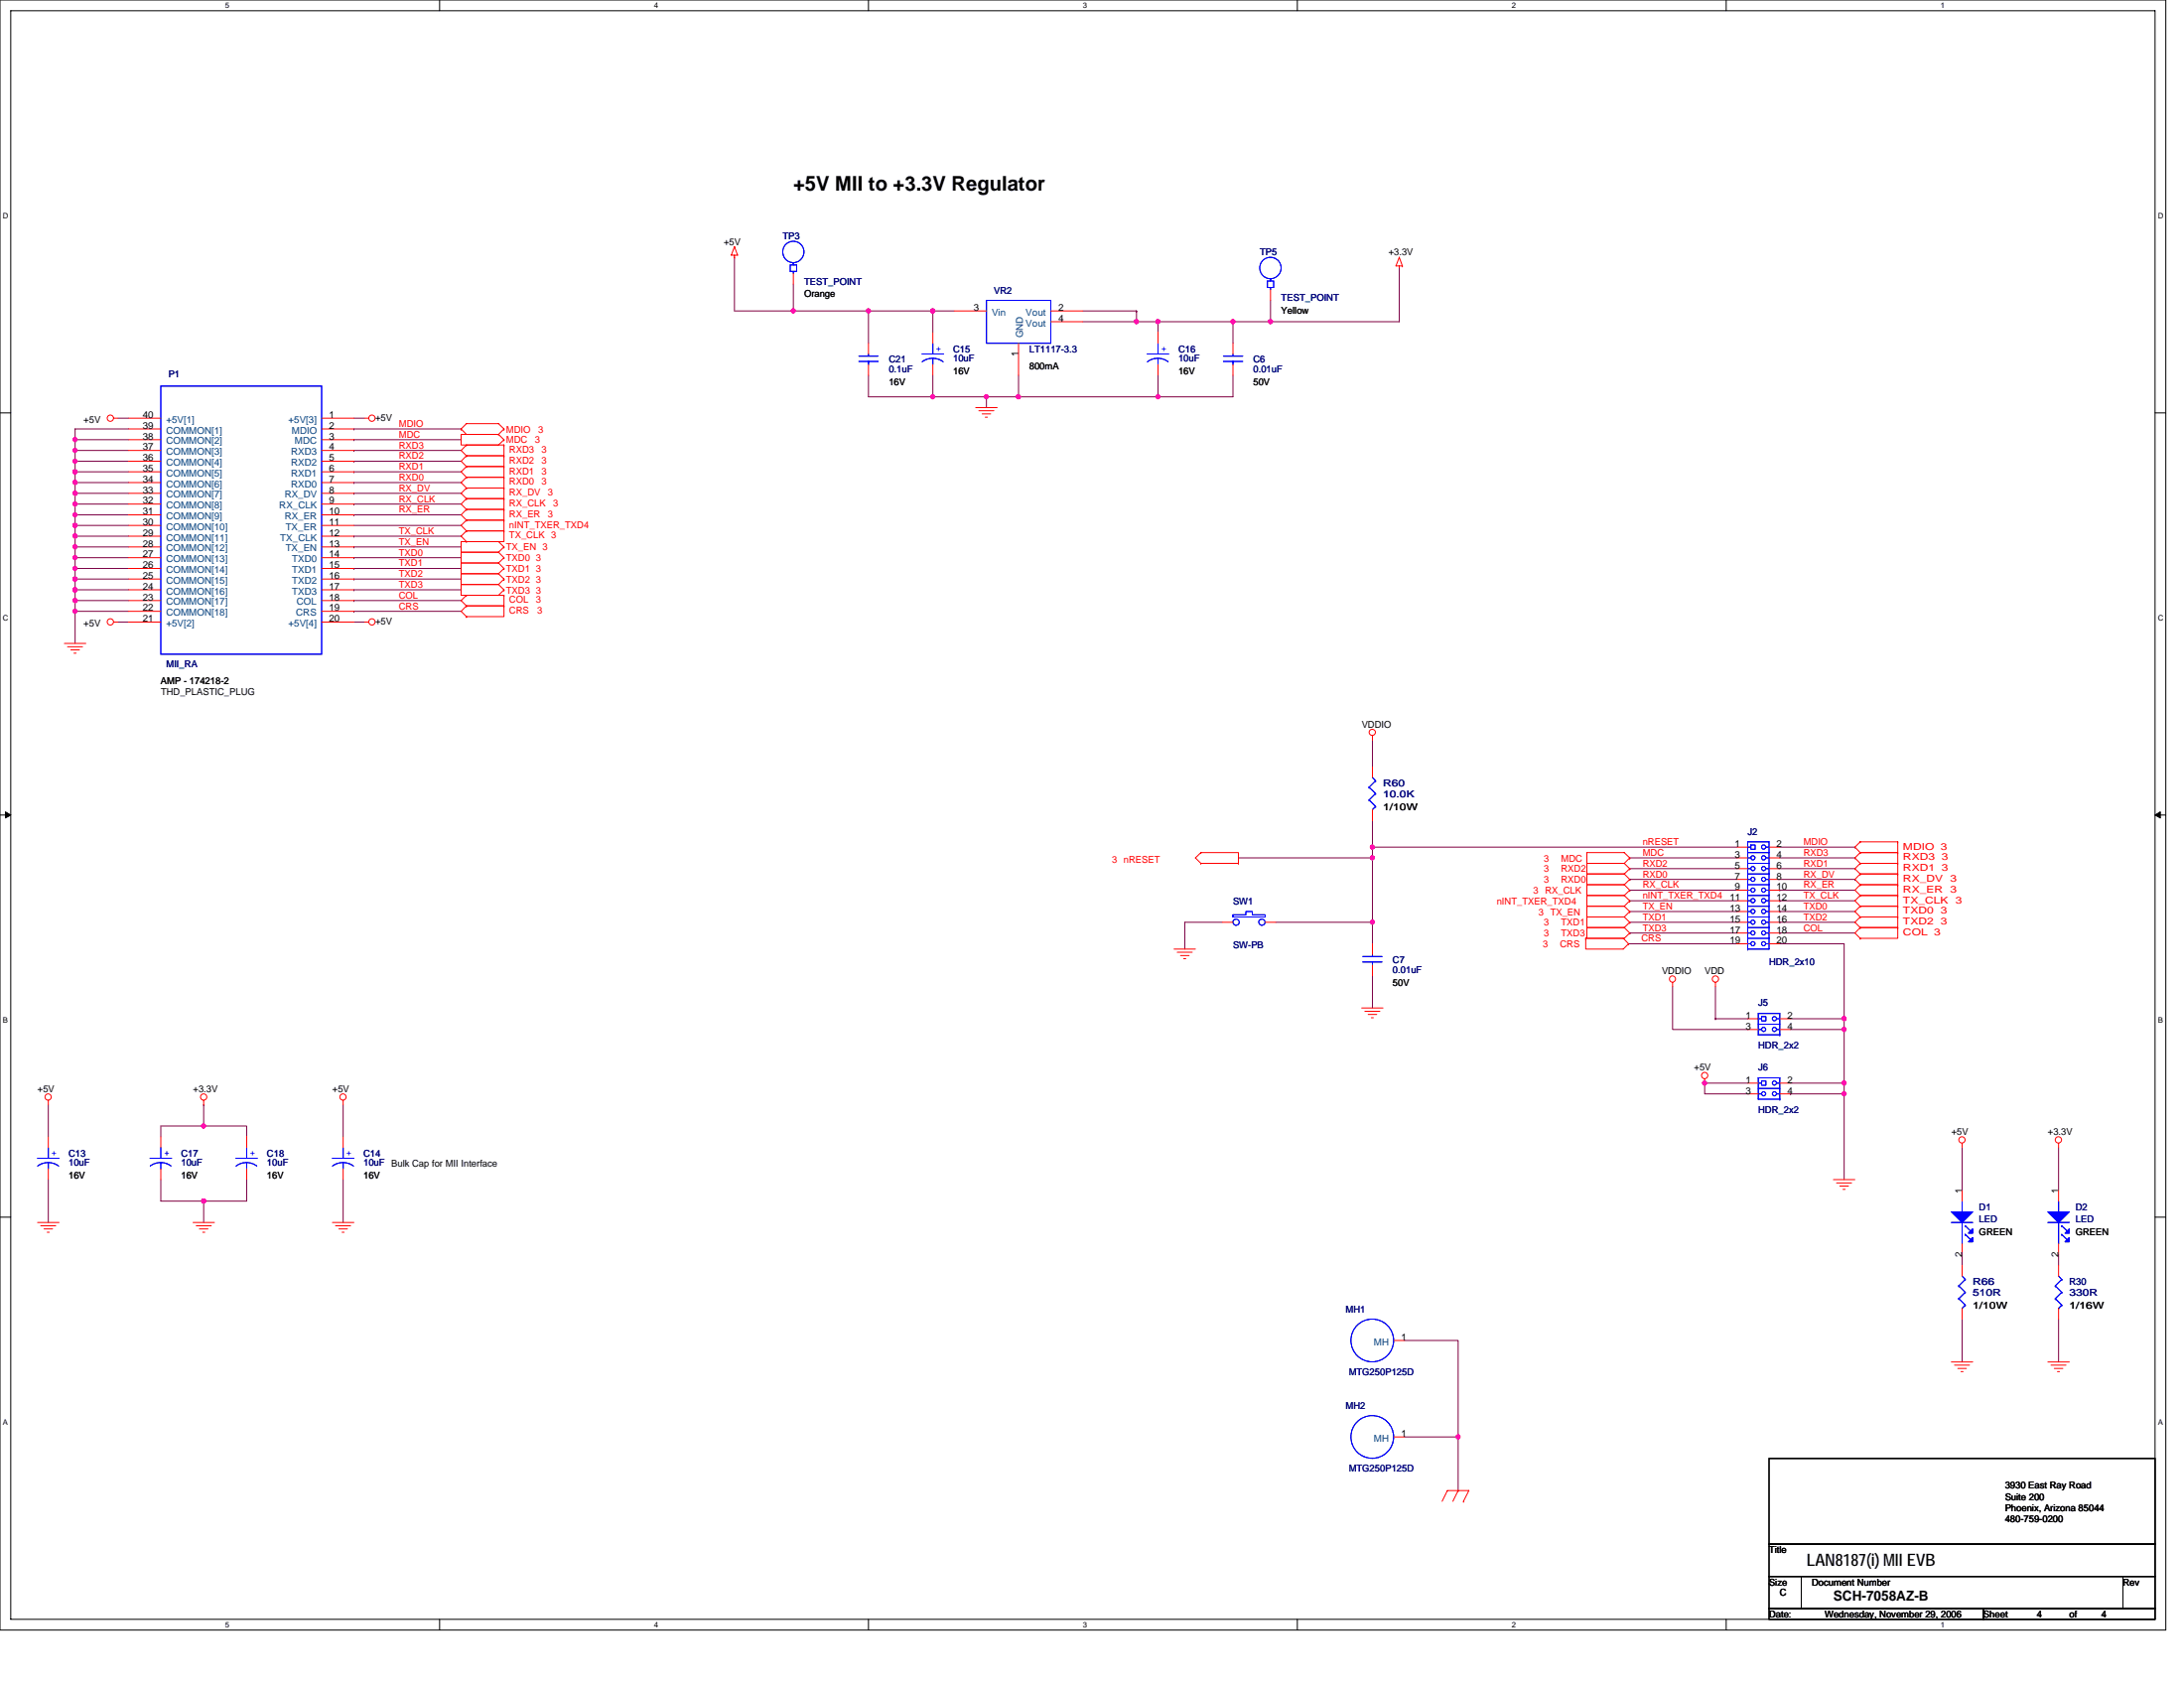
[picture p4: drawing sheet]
<svg xmlns="http://www.w3.org/2000/svg" width="279mm" height="216mm" viewBox="0 0 279 216" stroke-linecap="round" stroke-linejoin="round" font-family="sans-serif">
<path d="M0 0h277.1v208.5h-277.1zM1.4 1.4h274.3v205.7h-274.3z" fill="none" stroke="#000" stroke-width=".13"/>
<g fill="#fff">
<path d="M28.8 .1h.6v1.1h-.6z"/>
<path d="M28.8 207.3h.6v1.1h-.6z"/>
</g>
<path d="M56.2 0v1.4M56.2 207.1v1.4" fill="none" stroke="#000" stroke-width=".13"/>
<g fill="#fff">
<path d="M83.7 .1h.5v1.1h-.5z"/>
<path d="M83.7 207.3h.5v1.1h-.5z"/>
</g>
<path d="M111.1 0v1.4M111.1 207.1v1.4" fill="none" stroke="#000" stroke-width=".13"/>
<g fill="#fff">
<path d="M138.5 .1h.6v1.1h-.6z"/>
<path d="M138.5 207.3h.6v1.1h-.6z"/>
</g>
<path d="M166 0v1.4M166 207.1v1.4" fill="none" stroke="#000" stroke-width=".13"/>
<g fill="#fff">
<path d="M193.4 .1h.6v1.1h-.6z"/>
<path d="M193.4 207.3h.6v1.1h-.6z"/>
</g>
<path d="M220.8 0v1.4M220.8 207.1v1.4" fill="none" stroke="#000" stroke-width=".13"/>
<g fill="#fff">
<path d="M248.3 .1h.5v1.1h-.5z"/>
<path d="M248.3 207.3h.5v1.1h-.5z"/>
<path d="M.4 27.1h.7v1.1h-.7z"/>
<path d="M276.1 27.1h.7v1.1h-.7z"/>
<path d="M.4 78.5h.7v1.1h-.7z"/>
<path d="M276.1 78.5h.7v1.1h-.7z"/>
</g>
<path d="M0 52.8h1.4M275.7 52.8h1.4" fill="none" stroke="#000" stroke-width=".13"/>
<g fill="#fff">
<path d="M.4 130h.6v1.1h-.6z"/>
<path d="M276.1 130h.6v1.1h-.6z"/>
</g>
<path d="M0 104.2h1.4M275.7 104.2h1.4" fill="none" stroke="#000" stroke-width=".13"/>
<path d="M.7 103.8l.7 .4-.7 .4zM275.7 104.2l.7-.4v.8z" fill="#000" stroke="#000" stroke-width=".13"/>
<g fill="#fff">
<path d="M.4 181.4h.6v1.1h-.6z"/>
<path d="M276.1 181.4h.6v1.1h-.6z"/>
</g>
<path d="M0 155.7h1.4M275.7 155.7h1.4M226.3 186.5h49.4v11h-49.4zM226.3 197.5h49.4v4.1h-49.4zM226.3 201.6h4.1v4.1h-4.1zM226.3 205.7h27.4v1.4h-27.4zM230.4 201.6h41.2v4.1h-41.2zM253.7 205.7h22v1.4h-22zM271.6 201.6h4.1v4.1h-4.1z" fill="none" stroke="#000" stroke-width=".13"/>
<g fill="none" stroke="#800040" stroke-width=".13">
<path d="M94 32.9v6.9h7.5M101.5 39.8h.1M101.5 36.3v3.5M101.5 39.8h17.8M111.1 39.8v4.1M111.1 39.8h.1M119.3 39.8h2.8M119.3 39.8h.1M119.3 39.8v2.7M138.5 39.8h6.9M145.4 39.8h.1M145.4 39.8v1.3"/>
<path d="M162.5 38.4v2.7M179 34.3v6.8h-16.5M9.6 56.2h.1M9.6 56.2h6.9M9.6 57.6h6.9M9.6 59h.1M9.6 57.6v2.7M9.6 57.6h.1M9.6 56.2v1.4M9.6 59h6.9M15.1 53.5h1.4M16.5 54.9h-6.9v1.3"/>
<path d="M45.3 53.5h1.3M45.3 56.2h.1M45.3 54.9h.1M45.3 57.6h.1M45.3 59h.1M45.3 59h13.7M45.3 56.2h13.7M45.3 54.9h13.7M45.3 57.6h13.7M111.1 48v2.8h8.2M119.3 50.8h.1M119.3 48v2.8"/>
<path d="M119.3 50.8h11M126.2 50.8h.1M126.2 50.8v1.3M130.3 48v2.8M130.3 50.8h.1M138.5 41.1h6.9M145.4 41.1h2.7v1.4M148.1 41.1h.1M148.1 50.8h.1M148.1 48v2.8h-17.8M148.1 41.1h9.6M157.7 48v2.8h-9.6"/>
<path d="M157.7 41.1v2.8M157.7 41.1h4.8M162.5 41.1h.1M9.6 60.3h.1M9.6 61.7h6.9M9.6 61.7h.1M9.6 63.1h6.9M9.6 63.1h.1M9.6 64.5h6.9M9.6 64.5h.1M9.6 67.2v1.4M9.6 65.8h6.9"/>
<path d="M9.6 67.2h.1M9.6 68.6h6.9M9.6 68.6h.1M9.6 70h6.9M9.6 70v1.3M9.6 71.3h6.9M9.6 71.3h.1M9.6 72.7h6.9M9.6 74.1h.1M9.6 75.4h6.9M9.6 75.4h.1M9.6 76.8h6.9"/>
<path d="M9.6 78.2h.1M9.6 78.2h6.9M9.6 72.7v1.4M9.6 76.8h.1M9.6 65.8h.1M9.6 60.3v6.9M9.6 68.6v1.4M9.6 71.3v1.4M9.6 74.1v8.2M9.6 60.3h6.9M9.6 67.2h6.9M9.6 74.1h6.9"/>
<path d="M15.1 79.6h1.4M45.3 79.6h1.3M45.3 70h.1M45.3 71.3h.1M45.3 72.7h.1M45.3 74.1h.1M45.3 75.4h.1M45.3 60.3h.1M45.3 61.7h.1M45.3 63.1h.1M45.3 64.5h.1M45.3 65.8h.1"/>
<path d="M45.3 68.6h.1M45.3 76.8h.1M45.3 78.2h.1M45.3 67.2h13.7M45.3 60.3h13.7M45.3 74.1h13.7M45.3 70h13.7M45.3 71.3h13.7M45.3 72.7h13.7M45.3 75.4h13.7M45.3 61.7h13.7M45.3 63.1h13.7"/>
<path d="M45.3 64.5h13.7M45.3 65.8h13.7M45.3 68.6h13.7M45.3 76.8h13.7M45.3 78.2h13.7M175.6 94.6v3.5M156.4 118h-4.8v3.4M158.4 109.7h17.2M163.2 118h12.4M175.6 109.7h.1M175.6 118v2.7M175.6 108.4h.1"/>
<path d="M175.6 104.9v3.5M175.6 108.4v9.6M175.6 108.4h46.6M208.5 109.7h.1M208.5 111.1h.1M208.5 112.5h.1M208.5 113.9h.1M208.5 116.6h.1M208.5 118h.1M208.5 119.3h.1M208.5 115.2h.1M208.5 109.7h13.7"/>
<path d="M208.5 111.1h13.7M208.5 112.5h13.7M208.5 113.9h13.7M208.5 115.2h13.7M208.5 116.6h13.7M208.5 118h13.7M208.5 119.3h13.7M227.7 113.9h.1M227.7 115.2h.1M227.7 116.6h.1M227.7 118h.1M227.7 119.3h.1"/>
<path d="M227.7 108.4h9.6M227.7 109.7h9.6M227.7 111.1h9.6M227.7 112.5h9.6M227.7 113.9h9.6M227.7 115.2h9.6M227.7 116.6h9.6M227.7 118h9.6M227.7 119.3h9.6M237.3 108.4h.1M237.3 109.7h.1M237.3 111.1h.1"/>
<path d="M237.3 112.5h.1M175.6 124.8v4.1M208.3 120.7h.1M208.3 120.7h13.9M214 126.2v5.5h9.6M218.1 138.5h5.5M218.1 138.5h.1M218.1 138.5v1.4h5.5M219.5 126.2v4.1M219.5 130.3h.1M219.5 130.3h4.1M227.7 120.7h8.2v9.6"/>
<path d="M229.1 130.3h6.8M229.1 131.7h6.8M229.1 138.5h6.8M229.1 139.9h.1M229.1 139.9h6.8M235.9 139.9v11M235.9 138.5h.1M235.9 131.7h.1M235.9 130.3h.1M235.9 130.3v9.6M6.2 141.3v4.1M6.2 150.9v5.5"/>
<path d="M20.6 150.9v2.7h5.5M26.1 153.6h.1M26.1 144h5.5v1.4M26.1 141.3h.1M26.1 144h-5.5v1.4M26.1 153.6v2.8M26.1 141.3v2.7M31.6 150.9v2.7h-5.5M43.9 141.3v4.1M43.9 150.9v5.5M251 146.8v5.5M263.4 146.8v5.5"/>
<path d="M179.7 171.4h6.8v12.4M251 168.7v5.5M251 160.5v1.4M263.4 160.5v1.4M263.4 168.7v5.5M179.7 183.8h6.8v6.8M186.5 183.8h.1"/>
</g>
<g fill="#f0f" stroke="#f0f" stroke-width=".13">
<circle cx="162.5" cy="41.1" r=".27"/>
<circle cx="126.2" cy="50.7" r=".27"/>
<circle cx="119.3" cy="50.7" r=".27"/>
<circle cx="101.5" cy="39.8" r=".27"/>
<circle cx="119.3" cy="39.8" r=".27"/>
<circle cx="157.7" cy="41.1" r=".27"/>
<circle cx="148.1" cy="41.1" r=".27"/>
<circle cx="145.4" cy="41.1" r=".27"/>
<circle cx="26" cy="153.6" r=".27"/>
<circle cx="26" cy="144" r=".27"/>
<circle cx="148.1" cy="50.7" r=".27"/>
<circle cx="9.6" cy="56.2" r=".27"/>
<circle cx="9.6" cy="59" r=".27"/>
<circle cx="9.6" cy="61.7" r=".27"/>
<circle cx="9.6" cy="60.3" r=".27"/>
<circle cx="9.6" cy="63.1" r=".27"/>
<circle cx="9.6" cy="64.5" r=".27"/>
<circle cx="9.6" cy="67.2" r=".27"/>
<circle cx="9.6" cy="69.9" r=".27"/>
<circle cx="9.6" cy="68.6" r=".27"/>
<circle cx="9.6" cy="72.7" r=".27"/>
<circle cx="9.6" cy="71.3" r=".27"/>
<circle cx="9.6" cy="75.4" r=".27"/>
<circle cx="9.6" cy="74" r=".27"/>
<circle cx="9.6" cy="76.8" r=".27"/>
<circle cx="9.6" cy="78.2" r=".27"/>
<circle cx="9.6" cy="65.8" r=".27"/>
<circle cx="9.6" cy="57.6" r=".27"/>
<circle cx="175.6" cy="117.9" r=".27"/>
<circle cx="175.6" cy="109.7" r=".27"/>
<circle cx="175.6" cy="108.3" r=".27"/>
<circle cx="186.5" cy="183.8" r=".27"/>
<circle cx="130.3" cy="50.7" r=".27"/>
<circle cx="111.1" cy="39.8" r=".27"/>
<circle cx="235.9" cy="138.5" r=".27"/>
<circle cx="218.1" cy="138.5" r=".27"/>
<circle cx="235.9" cy="131.7" r=".27"/>
<circle cx="235.9" cy="139.9" r=".27"/>
<circle cx="235.9" cy="130.3" r=".27"/>
</g>
<g fill="none" stroke="#f00" stroke-width=".13">
<path d="M94 31.6l.4 1h-.8zM94 31.6h.1M94 32.9h.1M94 32.6v.3M101.5 35v1.3M122.1 39.8h4.1M134.4 39.8h4.1M162.5 37v1.4M179 32.9l-.4 1.1h.8M179 34v.3M179 32.9h.1M179 32.9l.4 1.1"/>
<path d="M179.4 34h.1M14.5 53.5h.6M16.5 53.5h4.1M16.5 54.9h4.1M16.5 56.2h4.1M16.5 57.6h4.1M16.5 59h4.1M41.1 53.5h4.2M41.1 54.9h4.2M41.1 56.2h4.2M41.1 57.6h4.2M41.1 59h4.2"/>
<path d="M46.6 53.5h.6M59 54.9h.1M59 54.9l.7-.7h4.1l.7 .7M59 55.6h4.8M59 55.6v1.3h4.8l.7-.7M59 55.6h.1M59 54.9l.7 .7h4.1M59.7 59.7h.1M59.7 59.7h4.8M59.7 58.3h.1M59.7 58.3h4.8M59.7 56.9h.1"/>
<path d="M59.7 56.9h4.8M59.7 59.7l-.7 .6 .7 .7M59.7 58.3l-.7 .7 .7 .7M59.7 56.9l-.7 .7 .7 .7M63.8 55.6h.1M63.8 55.6l.7 .6M64.5 54.9h.1M64.5 56.2h.1M64.5 59.7v1.3h-4.8M64.5 59.7h.1M64.5 58.3v1.4h-4.8M64.5 58.3h.1"/>
<path d="M64.5 56.9v1.4h-4.8M64.5 56.9h.1M64.5 54.9l-.7 .7M111.1 43.9v1.4M111.1 46.6v1.4M119.3 42.5v1.4M119.3 46.6v1.4M124.8 52.1h2.8M125.2 52.5h1.9M125.6 52.9h1.1M126 53.4h.3M130.3 43.9v4.1"/>
<path d="M134.4 41.1h4.1M148.1 42.5v1.4M148.1 46.6v1.4M157.7 43.9v1.4M157.7 46.6v1.4M14.5 79.6h.6M16.5 60.3h4.1M16.5 61.7h4.1M16.5 63.1h4.1M16.5 64.5h4.1M16.5 65.8h4.1M16.5 67.2h4.1"/>
<path d="M16.5 68.6h4.1M16.5 70h4.1M16.5 71.3h4.1M16.5 72.7h4.1M16.5 74.1h4.1M16.5 75.4h4.1M16.5 76.8h4.1M16.5 78.2h4.1M16.5 79.6h4.1M41.1 60.3h4.2M41.1 61.7h4.2M41.1 63.1h4.2"/>
<path d="M41.1 64.5h4.2M41.1 65.8h4.2M41.1 67.2h4.2M41.1 68.6h4.2M41.1 70h4.2M41.1 71.3h4.2M41.1 72.7h4.2M41.1 74.1h4.2M41.1 75.4h4.2M41.1 76.8h4.2M41.1 78.2h4.2M41.1 79.6h4.2"/>
<path d="M46.6 79.6h.6M59 69.3h4.8l.7 .7M59 69.3v1.3h4.8M59 69.3h.1M59 70.6h4.8M59 70.6v1.4h4.8M59 70.6h.1M59 72h4.8M59 72v1.4h4.8M59 72h.1M59 73.4h4.8M59 73.4v1.4h4.8"/>
<path d="M59 73.4h.1M59 74.8h4.8M59 74.8v1.3h4.8l.7-.7M59 74.8h.1M59.7 77.5h.1M59.7 78.9h.1M59.7 77.5h4.8M59.7 76.1h.1M59.7 76.1h4.8M59.7 67.9h.1M59.7 69.3h.1M59.7 67.9h4.8"/>
<path d="M59.7 66.5h.1M59.7 66.5h4.8M59.7 65.2h.1M59.7 65.2h4.8M59.7 63.8h.1M59.7 63.8h4.8M59.7 62.4h.1M59.7 62.4h4.8M59.7 61h.1M59.7 61h4.8M59.7 65.2l-.7 .6 .7 .7M59.7 77.5l-.7 .7 .7 .7"/>
<path d="M59.7 76.1l-.7 .7 .7 .7M59.7 67.9l-.7 .7 .7 .7M59.7 66.5l-.7 .7 .7 .7M59.7 63.8l-.7 .7 .7 .7M59.7 62.4l-.7 .7 .7 .7M59.7 61l-.7 .7 .7 .7M63.8 70.6l.7 .7M63.8 72l.7 .7M63.8 73.4l.7 .7M63.8 74.8l.7 .6M64.5 70h.1M64.5 71.3h.1"/>
<path d="M64.5 72.7h.1M64.5 74.1h.1M64.5 75.4h.1M64.5 77.5v1.4h-4.8M64.5 77.5h.1M64.5 76.1v1.4h-4.8M64.5 76.1h.1M64.5 67.9v1.4h-4.8M64.5 67.9h.1M64.5 66.5v1.4h-4.8M64.5 66.5h.1M64.5 65.2v1.3h-4.8"/>
<path d="M64.5 65.2h.1M64.5 63.8v1.4h-4.8M64.5 63.8h.1M64.5 62.4v1.4h-4.8M64.5 62.4h.1M64.5 61v1.4h-4.8M64.5 61h.1M64.5 70l-.7 .6M64.5 71.3l-.7 .7M64.5 72.7l-.7 .7M64.5 74.1l-.7 .7M8.2 82.3h2.8"/>
<path d="M8.6 82.7h2M9.1 83.1h1.1M9.5 83.5h.2M175.6 94.1v.5M175.6 98.1v1.3M153.6 110.4h.1M153.6 109.1h.1M153.6 110.4h4.8M153.6 109.1h4.8v1.3M153.6 109.1l-.7 .6 .7 .7M156.4 118h1.3M158.4 110.4h.1"/>
<path d="M161.9 118h1.3M175.6 103.6v1.3M203 109.1h4.8l.7 .6M203 109.1v1.3h4.8M203 109.1h.1M203 110.4h4.8M203 110.4v1.4h4.8M203 110.4h.1M203 111.8h4.8M203 111.8v1.4h4.8M203 111.8h.1M203 113.2h4.8"/>
<path d="M203 113.2v1.3h4.8M203 113.2h.1M203 114.5h4.8M203 114.5v1.4h4.8M203 114.5h.1M203 115.9h4.8M203 115.9v1.4h4.8M203 115.9h.1M203 117.3h4.8M203 117.3v1.3h4.8M203 117.3h.1M203 118.6h4.8"/>
<path d="M203 118.6v1.4h4.8l.7-.7M203 118.6h.1M207.8 110.4l.7 .7M207.8 111.8l.7 .7M207.8 113.2l.7 .7M207.8 114.5l.7 .7M207.8 115.9l.7 .7M207.8 117.3l.7 .7M207.8 118.6l.7 .7M208.5 109.7h.1M208.5 111.1h.1M208.5 112.5h.1"/>
<path d="M208.5 113.9h.1M208.5 115.2h.1M208.5 116.6h.1M208.5 118h.1M208.5 119.3h.1M208.5 109.7l-.7 .7M208.5 111.1l-.7 .7M208.5 112.5l-.7 .7M208.5 113.9l-.7 .6M208.5 115.2l-.7 .7M208.5 116.6l-.7 .7M208.5 118l-.7 .6"/>
<path d="M222.2 108.4h1.4M222.2 109.7h1.4M222.2 111.1h1.4M222.2 112.5h1.4M222.2 113.9h1.4M222.2 115.2h1.4M222.2 116.6h1.4M222.2 118h1.4M222.2 119.3h1.4M226.3 108.4h1.4M226.3 109.7h1.4M226.3 111.1h1.4"/>
<path d="M226.3 112.5h1.4M226.3 113.9h1.4M226.3 115.2h1.4M226.3 116.6h1.4M226.3 118h1.4M226.3 119.3h1.4M238 107.7h.1M238 109.1h.1M238 107.7h4.8M238 110.4h.1M238 109.1h4.8M238 111.8h.1"/>
<path d="M238 110.4h4.8M238 113.2h.1M238 111.8h4.8M238 114.5h.1M238 113.2h4.8M238 115.9h.1M238 114.5h4.8M238 117.3h.1M238 115.9h4.8M238 118.6h.1M238 117.3h4.8M238 118.6h4.8"/>
<path d="M238 107.7l-.7 .7 .7 .7M238 109.1l-.7 .6 .7 .7M238 110.4l-.7 .7 .7 .7M238 111.8l-.7 .7 .7 .7M238 113.2l-.7 .7 .7 .6M238 114.5l-.7 .7 .7 .7M238 115.9l-.7 .7 .7 .7M238 117.3l-.7 .7 .7 .6M238 118.6l-.7 .7 .7 .7M242.8 107.7v1.4h-4.8M242.8 107.7h.1M242.8 109.1v1.3h-4.8"/>
<path d="M242.8 109.1h.1M242.8 110.4v1.4h-4.8M242.8 110.4h.1M242.8 111.8v1.4h-4.8M242.8 111.8h.1M242.8 113.2v1.3h-4.8M242.8 113.2h.1M242.8 114.5v1.4h-4.8M242.8 114.5h.1M242.8 115.9v1.4h-4.8M242.8 115.9h.1M242.8 117.3v1.3h-4.8"/>
<path d="M242.8 117.3h.1M242.8 118.6v1.4h-4.8M242.8 118.6h.1M150.2 121.4h2.7M150.6 121.8h1.9M151 122.2h1.1M151.4 122.6h.3M174.2 128.9h2.7M174.6 129.3h1.9M175 129.8h1.1M175.4 130.2h.3M175.6 120.7v1.4"/>
<path d="M175.6 123.4v1.4M202.9 120h4.8l.6 .7M202.9 120v1.4h4.8l.6-.7M202.9 120h.1M208.3 120.7h.1M214 125.6v.6M218.1 138v.5M219.5 125.6v.6M222.2 120.7h1.4M223.6 130.3h1.3M223.6 131.7h1.3M223.6 138.5h1.3"/>
<path d="M223.6 139.9h1.3M226.3 120.7h1.4M227.7 130.3h1.4M227.7 131.7h1.4M227.7 138.5h1.4M227.7 139.9h1.4M238 120h.1M4.8 156.4h2.8M5.2 156.8h1.9M5.6 157.2h1.1M6 157.6h.3M6.2 140.7v.6"/>
<path d="M6.2 145.4v1.4M6.2 149.5v1.4M20.6 145.4v1.4M20.6 149.5v1.4M24.7 156.4h2.7M25.1 156.8h1.9M25.5 157.2h1.1M25.9 157.6h.3M26.1 140.7v.6M31.6 145.4v1.4M31.6 149.5v1.4M42.5 156.4h2.8"/>
<path d="M42.9 156.8h2M43.3 157.2h1.1M43.8 157.6h.2M43.9 140.7v.6M43.9 145.4v1.4M43.9 149.5v1.4M234.5 150.9h2.8M234.9 151.3h2M235.4 151.7h1.1M235.8 152.1h.3M251 146.2v.6M251 152.3v1.3"/>
<path d="M251 159.1v1.4M263.4 146.2v.6M263.4 152.3v1.3M263.4 159.1v1.4M178.3 171.4h1.4M249.6 174.2h2.8M250 174.6h2M250.5 175h1.1M250.9 175.4h.2M251 161.9v1.3M251 167.3v1.4M262 174.2h2.7"/>
<path d="M262.4 174.6h1.9M262.8 175h1.1M263.2 175.4h.3M263.4 161.9v1.3M263.4 167.3v1.4M178.3 183.8h1.4M184.5 192l.7-1.4h2.7l-.7 1.4M186.5 190.6h.1M186.5 190.6l-.6 1.4M187.2 192h.1"/>
<circle cx="14.1" cy="53.5" r=".4"/>
<circle cx="47.6" cy="53.5" r=".4"/>
<circle cx="14.1" cy="79.5" r=".4"/>
<circle cx="47.6" cy="79.5" r=".4"/>
<circle cx="175.6" cy="93.7" r=".4"/>
<circle cx="214" cy="125.2" r=".4"/>
<circle cx="218.1" cy="137.6" r=".4"/>
<circle cx="219.5" cy="125.2" r=".4"/>
<circle cx="6.2" cy="140.3" r=".4"/>
<circle cx="26.1" cy="140.3" r=".4"/>
<circle cx="43.9" cy="140.3" r=".4"/>
<circle cx="251" cy="145.8" r=".4"/>
<circle cx="263.3" cy="145.8" r=".4"/>
</g>
<g fill="none" stroke="#00f" stroke-width=".13">
<path d="M101.1 33.9h.8v.8h-.8zM101.5 34.7v.3M101.5 33.6h.1M101.5 33.6v.3M126.2 38.4h8.2v5.5h-8.2zM162.1 35.9h.8v.9h-.8zM162.5 36.8v.2M162.5 35.7h.1M162.5 35.7v.2M20.6 49.4h20.5v34.3h-20.5zM109.9 46.2h2.4M109.9 45.6h2.4"/>
<path d="M111.1 45.3v.3M111.1 46.2h.1M111.1 46.2v.4M118 45.3h2.7M118 46.3a2.15 2.15 0 0 1 1.3-.5 2.15 2.15 0 0 1 1.3 .5M119.3 45.8v.8M119.3 43.9v1.4M146.8 45.3h2.7M146.8 46.3a2.15 2.15 0 0 1 1.3-.5 2.14 2.14 0 0 1 1.3 .5M148.1 45.8v.8M148.1 43.9v1.4M156.5 46.2h2.5"/>
<path d="M156.5 45.6h2.5M157.7 45.3v.3M157.7 46.2h.1M157.7 46.2v.4M175.6 99.4l.4 .5M176 99.9h.1M176 99.9l-.8 .8M157.7 117h1.7v-.4h.8v.4h1.7v.3h-4.2zM157.7 117h.1M175.2 100.7h.1M175.2 102.3h.1M175.2 100.7l.8 .8"/>
<path d="M175.2 102.3l.8 .8M175.6 103.6h.1M176 101.5h.1M176 103.1h.1M176 101.5l-.8 .8M176 103.1l-.4 .5M223.6 110.4h2.7M223.6 107.7h2.7v13.7h-2.7zM223.6 109.1h2.7M223.6 108.4h.4M223.6 109.7h.4M223.6 111.1h.4"/>
<path d="M223.6 111.8h2.7M223.6 112.5h.4M223.6 113.2h2.7M223.6 115.9h2.7M223.6 116.6h.4M223.6 114.5h2.7M223.6 113.9h.4M223.6 115.2h.4M223.6 117.3h2.7M223.6 118h.4M223.6 118.6h2.7M223.6 119.3h.4"/>
<path d="M224 108.1h.5v.5h-.5zM225.9 109.7h.4M225.9 108.4h.4M225.9 111.1h.4M225.9 112.5h.4M225.9 116.6h.4M225.9 118h.4M225.9 115.2h.4M225.9 113.9h.4M225.9 119.3h.4M174.3 123h2.5M174.3 122.3h2.5"/>
<path d="M175.6 122.1v.2M175.6 123h.1M175.6 123v.4M223.6 120h2.7M223.6 120.7h.4M223.6 121.4h.1M224.9 129.6h2.8v2.8h-2.8zM224.9 131h2.8M224.9 130.3h.5M224.9 131.7h.5M224.9 137.9h2.8v2.7h-2.8zM224.9 139.2h2.8"/>
<path d="M224.9 138.5h.5M224.9 139.9h.5M225.4 130h.5v.6h-.5zM225.4 138.3h.5v.5h-.5zM225.9 120.7h.4M227.3 131.7h.4M227.3 130.3h.4M227.3 139.9h.4M227.3 138.5h.4M227.7 132.4h.1M4.8 148.1h2.8M4.8 149.1a2.15 2.15 0 0 1 1.4-.4 2.15 2.15 0 0 1 1.3 .4"/>
<path d="M6.2 148.7v.8M6.2 146.8v1.3M19.2 148.1h2.7M19.2 149.1a2.15 2.15 0 0 1 1.4-.4 2.14 2.14 0 0 1 1.3 .4M20.6 148.7v.8M20.6 146.8v1.3M30.2 148.1h2.7M30.2 149.1a2.15 2.15 0 0 1 1.4-.4h-.1a2.14 2.14 0 0 1 1.4 .4M31.6 148.7v.8M31.6 146.8v1.3M42.5 148.1h2.8M42.5 149.1a2.15 2.15 0 0 1 1.4-.4 2.15 2.15 0 0 1 1.3 .4"/>
<path d="M43.9 148.7v.8M43.9 146.8v1.3M227.7 140.6h.1M249.6 156.4h2.8M251 153.6v1.4M251 156.4v2.7M251.4 156.8h.1M251.4 157.9h.1M251.4 156.8l.7 .7M251.4 157.9l.7 .7M262 156.4h2.7M263.4 153.6v1.4"/>
<path d="M263.4 156.4v2.7M263.8 156.8h.1M263.8 157.9h.1M263.8 156.8l.7 .7M263.8 157.9l.7 .7M250.6 164.5h.1M250.6 166.1h.1M250.6 164.5l.8 .8M250.6 166.1l.8 .8M251 167.3h.1M251 163.2l.4 .4M251.4 163.6h.1"/>
<path d="M251.4 165.3h.1M251.4 166.9h.1M251.4 163.6l-.8 .9M251.4 165.3l-.8 .8M251.4 166.9l-.4 .4M262.9 164.5h.1M262.9 166.1h.1M262.9 164.5l.9 .8M262.9 166.1l.9 .8M263.4 167.3h.1M263.4 163.2l.4 .4M263.8 163.6h.1"/>
<path d="M263.8 165.3h.1M263.8 166.9h.1M263.8 163.6l-.9 .9M263.8 165.3l-.9 .8M263.8 166.9l-.4 .4"/>
<circle cx="101.5" cy="32.2" r="1.36"/>
<circle cx="162.5" cy="34.3" r="1.37"/>
<circle cx="158.1" cy="117.9" r=".4"/>
<circle cx="161.4" cy="117.9" r=".4"/>
<circle cx="224.2" cy="119.3" r=".27"/>
<circle cx="224.2" cy="112.5" r=".27"/>
<circle cx="224.2" cy="109.7" r=".27"/>
<circle cx="224.2" cy="111.1" r=".27"/>
<circle cx="224.2" cy="117.9" r=".27"/>
<circle cx="224.2" cy="116.6" r=".27"/>
<circle cx="224.2" cy="113.8" r=".27"/>
<circle cx="224.2" cy="115.2" r=".27"/>
<circle cx="225.6" cy="119.3" r=".27"/>
<circle cx="225.6" cy="112.5" r=".27"/>
<circle cx="225.6" cy="116.6" r=".27"/>
<circle cx="225.6" cy="109.7" r=".27"/>
<circle cx="225.6" cy="117.9" r=".27"/>
<circle cx="225.6" cy="111.1" r=".27"/>
<circle cx="225.6" cy="108.3" r=".27"/>
<circle cx="225.6" cy="113.8" r=".27"/>
<circle cx="225.6" cy="115.2" r=".27"/>
<circle cx="224.2" cy="120.7" r=".27"/>
<circle cx="225.6" cy="131.7" r=".27"/>
<circle cx="225.6" cy="139.9" r=".27"/>
<circle cx="225.6" cy="120.7" r=".27"/>
<circle cx="227" cy="138.5" r=".27"/>
<circle cx="227" cy="131.7" r=".27"/>
<circle cx="227" cy="139.9" r=".27"/>
<circle cx="227" cy="130.3" r=".27"/>
<circle cx="175.6" cy="171.4" r="2.73"/>
<circle cx="175.6" cy="183.8" r="2.73"/>
</g>
<g fill="#00f" stroke="#00f" stroke-width=".13">
<path d="M262 155h2.7l-1.3 1.4z" fill-rule="evenodd"/>
<path d="M264.7 157.2v.5h-.5z" fill-rule="evenodd"/>
<path d="M264.2 158.8l.5-.5v.5z" fill-rule="evenodd"/>
<path d="M262 155h2.7l-1.3 1.4z" fill-rule="evenodd"/>
<path d="M264.7 157.2v.5h-.5z" fill-rule="evenodd"/>
<path d="M264.2 158.8l.5-.5v.5z" fill-rule="evenodd"/>
<path d="M249.6 155h2.8l-1.4 1.4z" fill-rule="evenodd"/>
<path d="M251.8 157.7l.6-.5v.5z" fill-rule="evenodd"/>
<path d="M251.8 158.8l.6-.5v.5z" fill-rule="evenodd"/>
<path d="M249.6 155h2.8l-1.4 1.4z" fill-rule="evenodd"/>
<path d="M251.8 157.7l.6-.5v.5z" fill-rule="evenodd"/>
<path d="M251.8 158.8l.6-.5v.5z" fill-rule="evenodd"/>
</g>
<text font-size="2.6" x="101.5" y="24.4">+5V MII to +3.3V Regulator</text>
<text font-size="2.2" x="231.1" y="200.3">LAN8187(i) MII EVB</text>
<text font-size="1.8" x="234.5" y="204.7">SCH-7058AZ-B</text>
<g font-size="1.2">
<text x="92.6" y="31.3">+5V</text>
<text x="177.6" y="32.7">+3.3V</text>
<text x="102.9" y="38">Orange</text>
<text x="124.6" y="39.8">3</text>
<text x="135.4" y="39.8">2</text>
<text x="135.4" y="41.1">4</text>
<text x="163.9" y="40.1">Yellow</text>
<text x="121.9" y="47.9">16V</text>
<text x="130.3" y="45.6" transform="rotate(-90 130.3 45.6)">1</text>
<text x="131.7" y="47.2">800mA</text>
<text x="150.7" y="47.9">16V</text>
<text x="18.3" y="53.5">40</text>
<text x="42.1" y="53.5">1</text>
<text x="48" y="53.8">+5V</text>
<text x="113.7" y="49.3">16V</text>
<text x="160.3" y="49.3">50V</text>
<text x="10.7" y="54.1">+5V</text>
<text x="18.3" y="59">36</text>
<text x="18.3" y="57.6">37</text>
<text x="18.3" y="56.2">38</text>
<text x="18.3" y="54.8">39</text>
<text x="42.1" y="57.6">4</text>
<text x="42.1" y="59">5</text>
<text x="42.1" y="56.2">3</text>
<text x="42.1" y="54.8">2</text>
<text x="18.3" y="65.8">31</text>
<text x="18.3" y="64.5">32</text>
<text x="18.3" y="63.1">33</text>
<text x="18.3" y="61.7">34</text>
<text x="18.3" y="60.3">35</text>
<text x="42.1" y="63.1">8</text>
<text x="42.1" y="65.8">10</text>
<text x="42.1" y="60.3">6</text>
<text x="42.1" y="61.7">7</text>
<text x="42.1" y="64.5">9</text>
<text x="18.3" y="71.3">27</text>
<text x="18.3" y="69.9">28</text>
<text x="18.3" y="68.6">29</text>
<text x="18.3" y="67.2">30</text>
<text x="42.1" y="67.2">11</text>
<text x="42.1" y="69.9">13</text>
<text x="42.1" y="68.6">12</text>
<text x="42.1" y="71.3">14</text>
<text x="18.3" y="76.8">23</text>
<text x="18.3" y="75.4">24</text>
<text x="18.3" y="74">25</text>
<text x="18.3" y="72.7">26</text>
<text x="42.1" y="72.7">15</text>
<text x="42.1" y="74">16</text>
<text x="42.1" y="75.4">17</text>
<text x="42.1" y="76.8">18</text>
<text x="10.7" y="80.1">+5V</text>
<text x="18.3" y="79.5">21</text>
<text x="18.3" y="78.2">22</text>
<text x="42.1" y="79.5">20</text>
<text x="42.1" y="78.2">19</text>
<text x="48" y="79.9">+5V</text>
<text x="20.6" y="87.5">AMP - 174218-2</text>
<text x="20.6" y="88.9">THD_PLASTIC_PLUG</text>
<text x="174.2" y="93">VDDIO</text>
<text x="176.9" y="103.6">1/10W</text>
<text x="222" y="108.3">1</text>
<text x="222" y="109.7">3</text>
<text x="222" y="111.1">5</text>
<text x="222" y="112.5">7</text>
<text x="222" y="113.8">9</text>
<text x="227.3" y="109.7">4</text>
<text x="227.3" y="108.3">2</text>
<text x="227.3" y="111.1">6</text>
<text x="227.3" y="112.5">8</text>
<text x="227.3" y="113.8">10</text>
<text x="221.3" y="115.2">11</text>
<text x="221.3" y="116.6">13</text>
<text x="221.3" y="117.9">15</text>
<text x="221.3" y="119.3">17</text>
<text x="227.3" y="115.2">12</text>
<text x="227.3" y="116.6">14</text>
<text x="227.3" y="117.9">16</text>
<text x="227.3" y="119.3">18</text>
<text x="212.6" y="124.6">VDDIO</text>
<text x="218.1" y="124.6">VDD</text>
<text x="221.3" y="120.7">19</text>
<text x="227.3" y="120.7">20</text>
<text x="178.2" y="126.1">50V</text>
<text x="223.3" y="130.3">1</text>
<text x="223.3" y="131.7">3</text>
<text x="228.6" y="131.7">4</text>
<text x="228.6" y="130.3">2</text>
<text x="216.7" y="136.9">+5V</text>
<text x="4.8" y="139.7">+5V</text>
<text x="24.7" y="139.7">+3.3V</text>
<text x="42.5" y="139.7">+5V</text>
<text x="223.3" y="138.5">1</text>
<text x="223.3" y="139.9">3</text>
<text x="228.6" y="139.9">4</text>
<text x="228.6" y="138.5">2</text>
<text x="249.6" y="145.1">+5V</text>
<text x="262" y="145.1">+3.3V</text>
<text x="8.8" y="150.8">16V</text>
<text x="23.2" y="150.8">16V</text>
<text x="34.2" y="150.8">16V</text>
<text x="46.5" y="150.8">16V</text>
<text x="251" y="152.7" transform="rotate(-90 251 152.7)">1</text>
<text x="263.3" y="152.7" transform="rotate(-90 263.3 152.7)">1</text>
<text x="251" y="160.8" transform="rotate(-90 251 160.8)">2</text>
<text x="253.2" y="158">GREEN</text>
<text x="263.3" y="160.8" transform="rotate(-90 263.3 160.8)">2</text>
<text x="265.5" y="158">GREEN</text>
<text x="252.4" y="167.4">1/10W</text>
<text x="264.7" y="167.4">1/16W</text>
<text x="179.3" y="171.4">1</text>
<text x="179.3" y="183.8">1</text>
<text x="256.5" y="190.4">3930 East Ray Road</text>
<text x="256.5" y="191.9">Suite 200</text>
<text x="256.5" y="193.3">Phoenix, Arizona 85044</text>
<text x="256.5" y="194.7">480-759-0200</text>
<text x="226.3" y="198.6">Title</text>
<text x="226.3" y="202.8">Size</text>
<text x="231.8" y="202.8">Document Number</text>
<text x="271.6" y="202.8">Rev</text>
<text x="226.3" y="206.9">Date:</text>
<text x="227.7" y="204.1">C</text>
<text x="233.4" y="206.9">Wednesday, November 29, 2006</text>
<text x="253.7" y="206.9">Sheet</text>
<text x="260.6" y="206.9">4</text>
<text x="264.7" y="206.9">of</text>
<text x="268.8" y="206.9">4</text>
</g>
<g font-size="1.2" fill="#000080">
<text x="100.1" y="30.6">TP3</text>
<text x="161.2" y="32.7">TP5</text>
<text x="102.9" y="36.4">TEST_POINT</text>
<text x="127.1" y="37.6">VR2</text>
<text x="163.9" y="38.4">TEST_POINT</text>
<text x="113.7" y="46.4">C21</text>
<text x="113.7" y="47.6">0.1uF</text>
<text x="121.9" y="45">C15</text>
<text x="121.9" y="46.2">10uF</text>
<text x="131.7" y="45">LT1117-3.3</text>
<text x="150.7" y="45">C16</text>
<text x="150.7" y="46.2">10uF</text>
<text x="160.3" y="46.4">C6</text>
<text x="160.3" y="47.6">0.01uF</text>
<text x="21.5" y="48.3">P1</text>
<text x="21.3" y="85.3">MII_RA</text>
<text x="176.9" y="100.6">R60</text>
<text x="176.9" y="101.9">10.0K</text>
<text x="223.6" y="106.7">J2</text>
<text x="157.7" y="115.7">SW1</text>
<text x="157.7" y="121.3">SW-PB</text>
<text x="178.2" y="123.2">C7</text>
<text x="178.2" y="124.4">0.01uF</text>
<text x="226.3" y="123.5">HDR_2x10</text>
<text x="224.9" y="128.7">J5</text>
<text x="224.9" y="134.2">HDR_2x2</text>
<text x="224.9" y="136.9">J6</text>
<text x="224.9" y="142.4">HDR_2x2</text>
<text x="8.8" y="147.9">C13</text>
<text x="8.8" y="149.1">10uF</text>
<text x="23.2" y="147.9">C17</text>
<text x="23.2" y="149.1">10uF</text>
<text x="34.2" y="147.9">C18</text>
<text x="34.2" y="149.1">10uF</text>
<text x="46.5" y="147.9">C14</text>
<text x="46.5" y="149.1">10uF Bulk Cap for MII Interface</text>
<text x="253.2" y="154.7">D1</text>
<text x="265.5" y="154.7">D2</text>
<text x="253.2" y="156.4">LED</text>
<text x="265.5" y="156.4">LED</text>
<text x="172.1" y="167.9">MH1</text>
<text x="252.4" y="164.3">R66</text>
<text x="252.4" y="165.7">510R</text>
<text x="264.7" y="164.3">R30</text>
<text x="264.7" y="165.7">330R</text>
<text x="172.6" y="175.9">MTG250P125D</text>
<text x="172.1" y="180.3">MH2</text>
<text x="172.6" y="188.2">MTG250P125D</text>
</g>
<g font-size="1.2" fill="#004080">
<text x="126.9" y="40.3">Vin</text>
<text x="131.2" y="40.3">Vout</text>
<text x="131.2" y="41.7">Vout</text>
<text x="130.9" y="43.2" transform="rotate(-90 130.9 43.2)">GND</text>
<text x="21.3" y="59.6">COMMON[4]</text>
<text x="21.3" y="58.2">COMMON[3]</text>
<text x="21.3" y="56.8">COMMON[2]</text>
<text x="21.3" y="55.4">COMMON[1]</text>
<text x="21.3" y="54.1">+5V[1]</text>
<text x="36.9" y="54.1">+5V[3]</text>
<text x="37.2" y="58.2">RXD3</text>
<text x="37.2" y="59.6">RXD2</text>
<text x="37.3" y="55.4">MDIO</text>
<text x="37.7" y="56.8">MDC</text>
<text x="21.3" y="65">COMMON[8]</text>
<text x="21.3" y="63.7">COMMON[7]</text>
<text x="21.3" y="62.3">COMMON[6]</text>
<text x="21.3" y="60.9">COMMON[5]</text>
<text x="35.7" y="65">RX_CLK</text>
<text x="36.4" y="63.7">RX_DV</text>
<text x="37.2" y="60.9">RXD1</text>
<text x="37.2" y="62.3">RXD0</text>
<text x="21.3" y="71.9">COMMON[13]</text>
<text x="21.3" y="70.5">COMMON[12]</text>
<text x="21.3" y="69.2">COMMON[11]</text>
<text x="21.3" y="67.8">COMMON[10]</text>
<text x="21.3" y="66.4">COMMON[9]</text>
<text x="35.9" y="69.2">TX_CLK</text>
<text x="36.4" y="66.4">RX_ER</text>
<text x="36.5" y="67.8">TX_ER</text>
<text x="36.5" y="70.5">TX_EN</text>
<text x="37.4" y="71.9">TXD0</text>
<text x="21.3" y="77.4">COMMON[17]</text>
<text x="21.3" y="76">COMMON[16]</text>
<text x="21.3" y="74.6">COMMON[15]</text>
<text x="21.3" y="73.3">COMMON[14]</text>
<text x="37.4" y="73.3">TXD1</text>
<text x="37.4" y="74.6">TXD2</text>
<text x="37.4" y="76">TXD3</text>
<text x="38" y="77.4">COL</text>
<text x="21.3" y="80.1">+5V[2]</text>
<text x="21.3" y="78.8">COMMON[18]</text>
<text x="36.9" y="80.1">+5V[4]</text>
<text x="37.9" y="78.8">CRS</text>
<text x="175.7" y="172">MH</text>
<text x="175.7" y="184.4">MH</text>
</g>
<g font-size="1.2" fill="#00f">
<text x="119.7" y="45">+</text>
<text x="148.5" y="45">+</text>
<text x="6.6" y="147.9">+</text>
<text x="21" y="147.9">+</text>
<text x="32" y="147.9">+</text>
<text x="44.3" y="147.9">+</text>
</g>
<g font-size="1.2" fill="#f00">
<text x="51" y="56">MDC</text>
<text x="51" y="54.6">MDIO</text>
<text x="51" y="57.3">RXD3</text>
<text x="51" y="58.7">RXD2</text>
<text x="64.7" y="55.3">MDIO</text>
<text x="64.7" y="56.7">MDC</text>
<text x="65.2" y="59.3">RXD2</text>
<text x="65.2" y="57.9">RXD3</text>
<text x="68.5" y="56.7">3</text>
<text x="68.9" y="55.3">3</text>
<text x="69.3" y="59.3">3</text>
<text x="69.3" y="57.9">3</text>
<text x="51" y="60.1">RXD1</text>
<text x="51" y="61.4">RXD0</text>
<text x="51" y="62.8">RX_DV</text>
<text x="51" y="64.2">RX_CLK</text>
<text x="51" y="65.6">RX_ER</text>
<text x="65.2" y="64.8">RX_CLK</text>
<text x="65.2" y="63.4">RX_DV</text>
<text x="65.2" y="62">RXD0</text>
<text x="65.2" y="60.7">RXD1</text>
<text x="69.3" y="62">3</text>
<text x="69.3" y="60.7">3</text>
<text x="70.1" y="63.4">3</text>
<text x="70.8" y="64.8">3</text>
<text x="51" y="69.7">TX_EN</text>
<text x="51" y="71.1">TXD0</text>
<text x="51" y="68.3">TX_CLK</text>
<text x="64.7" y="70.4">TX_EN 3</text>
<text x="64.7" y="71.8">TXD0 3</text>
<text x="65.2" y="68.9">TX_CLK 3</text>
<text x="65.2" y="67.5">nINT_TXER_TXD4</text>
<text x="65.2" y="66.1">RX_ER</text>
<text x="70.1" y="66.1">3</text>
<text x="51" y="72.4">TXD1</text>
<text x="51" y="73.8">TXD2</text>
<text x="51" y="75.2">TXD3</text>
<text x="51" y="76.5">COL</text>
<text x="51" y="77.9">CRS</text>
<text x="64.7" y="73.1">TXD1 3</text>
<text x="64.7" y="74.5">TXD2 3</text>
<text x="64.7" y="75.9">TXD3 3</text>
<text x="65.2" y="77.1">COL</text>
<text x="68.6" y="77.1">3</text>
<text x="65.2" y="78.5">CRS</text>
<text x="68.7" y="78.5">3</text>
<text x="142.2" y="110.3">3 nRESET</text>
<text x="197.5" y="110.2">3</text>
<text x="197.5" y="111.5">3</text>
<text x="197.5" y="112.9">3</text>
<text x="199.7" y="110.2">MDC</text>
<text x="199.7" y="111.5">RXD2</text>
<text x="199.7" y="112.9">RXD0</text>
<text x="210.1" y="109.5">MDC</text>
<text x="210.1" y="110.8">RXD2</text>
<text x="210.1" y="112.2">RXD0</text>
<text x="210.1" y="113.6">RX_CLK</text>
<text x="210.1" y="108.1">nRESET</text>
<text x="230.7" y="108.1">MDIO</text>
<text x="230.7" y="109.5">RXD3</text>
<text x="230.7" y="110.8">RXD1</text>
<text x="230.7" y="112.2">RX_DV</text>
<text x="230.7" y="113.6">RX_ER</text>
<text x="243.5" y="108.7">MDIO 3</text>
<text x="243.5" y="110">RXD3 3</text>
<text x="243.5" y="111.4">RXD1 3</text>
<text x="243.5" y="112.8">RX_DV</text>
<text x="249.5" y="112.8">3</text>
<text x="191.5" y="115.7">nINT_TXER_TXD4</text>
<text x="196.2" y="114.3">3 RX_CLK</text>
<text x="196.8" y="117">3 TX_EN</text>
<text x="197.5" y="118.4">3</text>
<text x="197.5" y="119.8">3</text>
<text x="199.7" y="118.4">TXD1</text>
<text x="199.7" y="119.8">TXD3</text>
<text x="210.1" y="116.3">TX_EN</text>
<text x="210.1" y="117.7">TXD1</text>
<text x="210.1" y="119.1">TXD3</text>
<text x="210.1" y="114.9">nINT_TXER_TXD4</text>
<text x="230.7" y="114.9">TX_CLK</text>
<text x="230.7" y="116.3">TXD0</text>
<text x="230.7" y="117.7">TXD2</text>
<text x="230.7" y="119.1">COL</text>
<text x="243.5" y="114.2">RX_ER</text>
<text x="243.5" y="115.5">TX_CLK</text>
<text x="243.5" y="116.9">TXD0</text>
<text x="243.5" y="118.3">TXD2</text>
<text x="243.5" y="119.6">COL 3</text>
<text x="248.3" y="116.9">3</text>
<text x="248.3" y="118.3">3</text>
<text x="249.5" y="114.2">3</text>
<text x="250.2" y="115.5">3</text>
<text x="197.4" y="121.1">3</text>
<text x="199.6" y="121.1">CRS</text>
<text x="210" y="120.4">CRS</text>
</g>
<g font-size="1">
<text x="28.8" y="1">5</text>
<text x="83.7" y="1">4</text>
<text x="138.5" y="1">3</text>
<text x="193.4" y="1">2</text>
<text x="248.3" y="1">1</text>
<text x=".4" y="28">D</text>
<text x="276.1" y="28">D</text>
<text x=".4" y="79.4">C</text>
<text x="276.1" y="79.4">C</text>
<text x=".4" y="130.9">B</text>
<text x="276.1" y="130.9">B</text>
<text x=".4" y="182.3">A</text>
<text x="276.1" y="182.3">A</text>
<text x="28.8" y="208.2">5</text>
<text x="83.7" y="208.2">4</text>
<text x="138.5" y="208.2">3</text>
<text x="193.4" y="208.2">2</text>
<text x="248.3" y="208.2">1</text>
</g>
</svg>
